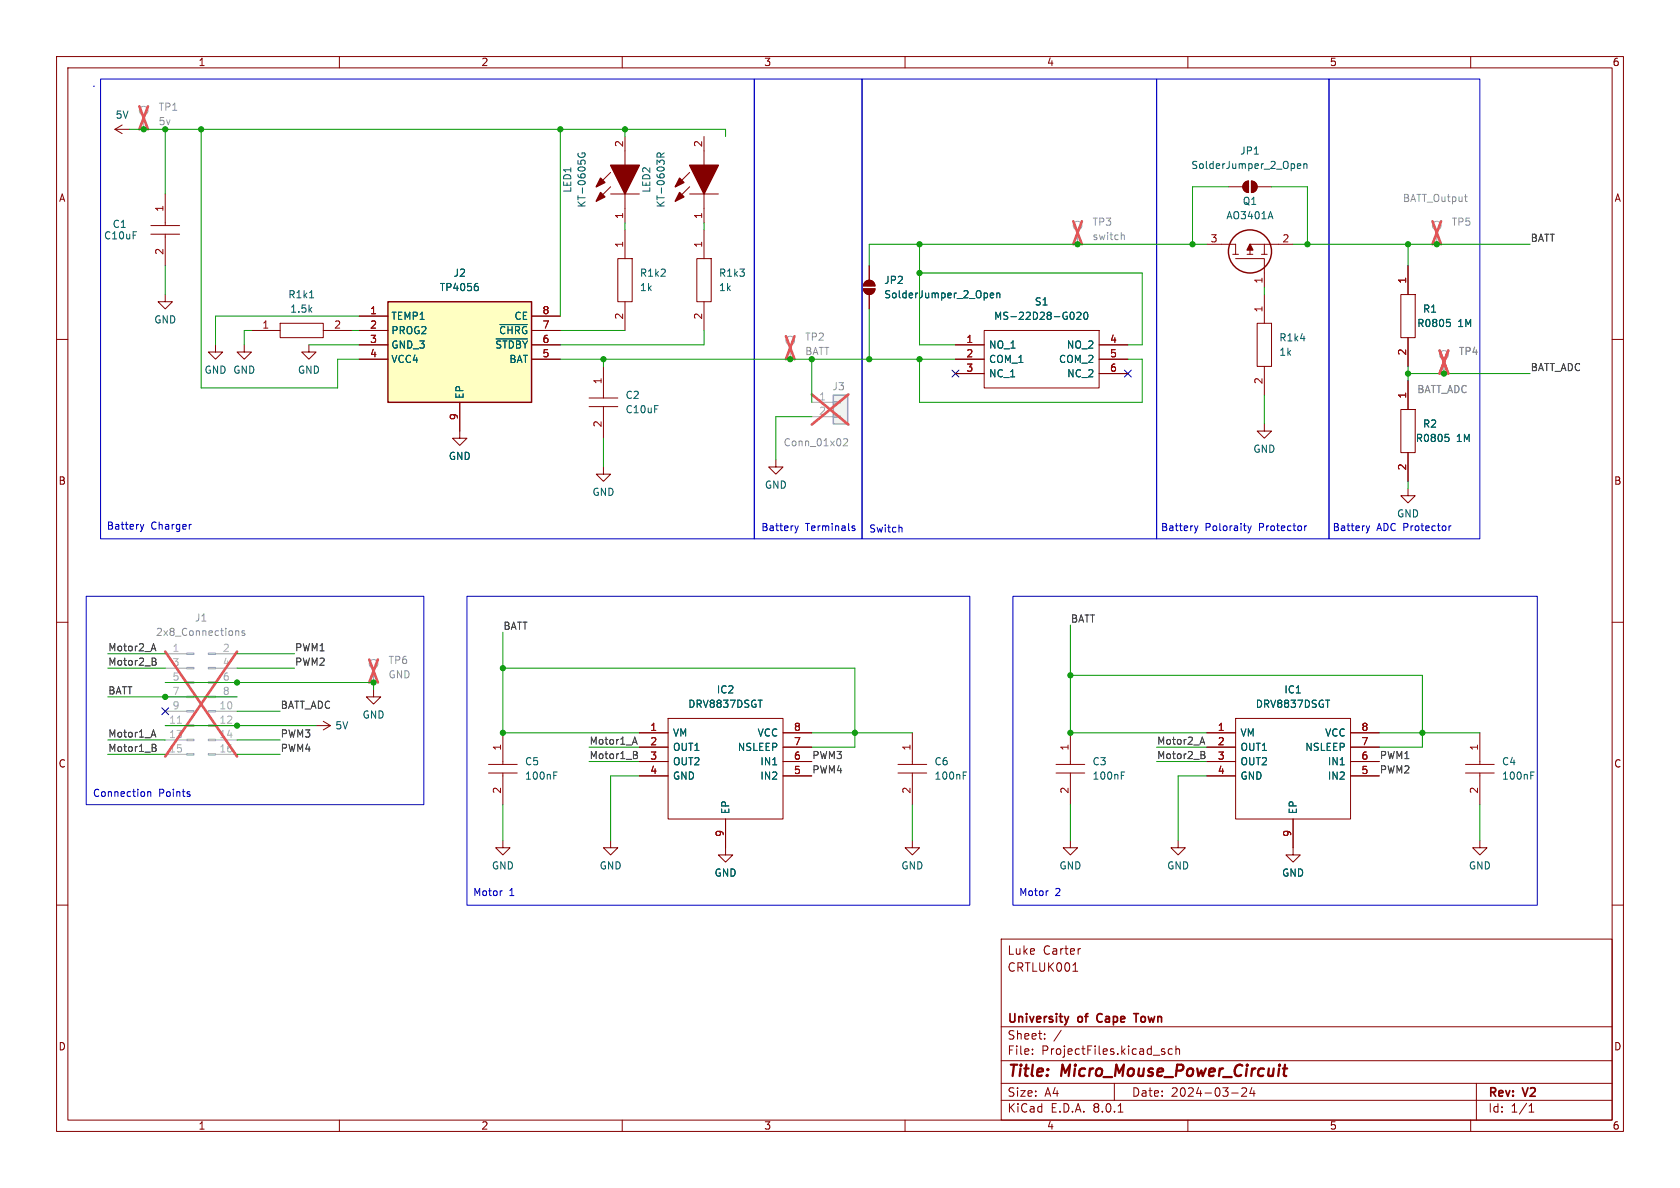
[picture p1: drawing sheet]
<svg xmlns="http://www.w3.org/2000/svg" width="297mm" height="210mm" viewBox="0 0 297 210" stroke-linecap="round" stroke-linejoin="round" font-family="sans-serif">
<g fill="none" stroke="#840000" stroke-width=".18">
<path d="M10 10h277v190h-277zM12 12h273v186h-273zM60 10v2M110 10v2M160 10v2M210 10v2M260 10v2M121.9 34.3h5.1M121.9 33l-2.5 2.6M121.9 30.5l-2.5 2.5M124.5 24.1v5.1M124.5 34.3v5.1"/>
<path d="M217.2 33h2.5M220 32.3l.7-.3v2a1.02 1.02 0 0 1-.9-.6 1.02 1.02 0 0 1 .2-1.1zM221.2 32a1.02 1.02 0 0 1 1 1 1.02 1.02 0 0 1-1 1zM222.2 33h2.6M10 60h2M123.2 45.7h2.5v7.6h-2.5zM124.5 40.6v5.1M124.5 53.3v5.1M285 60h2M38.1 61v1.2h1.3l-1.3 1.3-1.3-1.3h1.3M43.2 61v1.2h1.2l-1.2 1.3-1.3-1.3h1.3M106.7 82.6v1.2h1.2l-1.2 1.3-1.3-1.3h1.3"/>
<path d="M10 110h2M285 110h2M86.4 135.1h5M86.4 136.7h5M88.9 129.5v5.6M88.9 136.7v5.5M158.7 135.1h5.1M158.7 136.7h5.1M161.3 129.5v5.6M161.3 136.7v5.5M186.7 135.1h5.1M186.7 136.7h5.1"/>
<path d="M189.2 129.5v5.6M189.2 136.7v5.5M213.4 129.5h5M213.4 132.1h5M213.4 134.6h5M213.4 137.2h5M218.4 127h20.4v17.8h-20.4zM238.8 129.5h5M238.8 132.1h5M238.8 134.6h5M238.8 137.2h5M10 160h2"/>
<path d="M189.2 148.6v1.3h1.3l-1.3 1.2-1.2-1.2h1.2M208.3 148.6v1.3h1.2l-1.2 1.2-1.3-1.2h1.3M228.6 144.8v5.1M285 160h2M177 166h108v32h-108zM189.7 171.7h.8M190.9 167.7h.1M60 198v2M110 198v2M160 198v2M177 194.5h108M177 191.5h108"/>
<path d="M177 187.5h108M177 181.5h108M182.5 186.3v.1M182.5 185.5v.1M184.7 183.6v.1M184.7 182.8v.1M187.6 182.1l-1.3 2M197 191.5v3M197.7 196.6h.8M205.4 185.8l.5 .2 .1 .1-.1 .2-.4 .1M205.4 185.5h.5M207.2 185.5l-.4-.1-.3 .3v.4l.2 .2h.5"/>
<path d="M207.9 185.5l.2-.1 .4 .1v.9M207.9 184.9v1.5M210 198v2M217.7 193.2h1.2M219.5 192.4l.6-.1 .2 .1 .1 .3-.9 1.1h.9M221.3 192.2l-.3 1.1h.9M221.7 192.8v1M260 198v2M261 191.5v6.5M270.3 196.6h.9M270.3 195.5l.4-.4v1.5"/>
</g>
<path d="M226.8 188.9h.8M227.2 188.2l-.2 1.7v.2l.4 .1" fill="none" stroke="#840000" stroke-width=".4"/>
<path d="M188.9 179.7l-.3 1M194.1 179.4l-.2 .4 .2 .7M200.4 179.2h.9M200.8 179.2v1.5" fill="none" stroke="#840000" stroke-width=".3"/>
<path d="M116.8 27.8v-.6l-.2-.2-.3 .1-.2 .7h1.3M117.4 27l-.6 .5M229.4 29.4l.6-.2-.1-.2-.4-.1-.1 .2v.6h.5M230.5 29.1l.2-.2 .3 .1v.8M230.5 28.9v.9M97.9 137.1h.4M97.9 136.5h.6M170.3 137.1h.4M170.3 136.5h.6M198.2 137.1h.5M198.2 136.5h.6" fill="none" stroke="#006464" stroke-width=".18"/>
<g fill="#840000" stroke="#840000" stroke-width=".25">
<path d="M121.9 29.2h5.1l-2.5 5.1z"/>
<path d="M120.1 34l.8 .8-1.5 .8z"/>
<path d="M120.1 31.5l.8 .8-1.5 .7z"/>
</g>
<g fill="none" stroke="#a1a1a1" stroke-width=".18">
<path d="M190.5 40.6v2.6M254 40.6v2.6M139.7 61v2.5"/>
<circle cx="190.5" cy="39.9" r=".76"/>
<circle cx="254" cy="39.9" r=".76"/>
<circle cx="139.7" cy="60.2" r=".76"/>
</g>
<path d="M258.9 34.8h.5M259.3 35.6h.1M198.4 41.5l.4 .2v.7" fill="none" stroke="#989898" stroke-width=".18"/>
<path d="M189.7 39.1l1.6 4.1M191.3 39.1l-1.6 4.1M253.2 39.1l1.6 4.1M254.8 39.1l-1.6 4.1M138.9 59.4l1.6 4.1M140.5 59.4l-1.6 4.1" fill="none" stroke="#e65255" stroke-width=".46"/>
<g fill="#840000" stroke="#840000" stroke-width=".18">
<path d="M220 32.3l.7-.3v2a1.02 1.02 0 0 1-.9-.6 1.02 1.02 0 0 1 .2-1.1z"/>
<path d="M221.2 32a1.02 1.02 0 0 1 1 1 1.02 1.02 0 0 1-1 1z"/>
</g>
<path d="M68.6 53.3h25.4v17.8h-25.4z" fill="#ffffc2"/>
<g fill="none" stroke="#840000" stroke-width=".25">
<path d="M68.6 53.3h25.4v17.8h-25.4z"/>
<circle cx="221" cy="44.4" r="3.8"/>
</g>
<g fill="none" stroke="#840000" stroke-width=".18">
<path d="M20.3 22.9l1.3 .7M20.3 22.9h2.6M21.6 22.1l-1.3 .8M26.7 39.9h5M29.2 34.3v5.6M107.9 34.3h5.1M107.9 33l-2.5 2.6M107.9 30.5l-2.5 2.5M110.5 24.1v5.1M110.5 34.3v5.1M26.7 41.4h5M29.2 52.1v1.2h1.3l-1.3 1.3-1.3-1.3h1.3"/>
<path d="M29.2 41.4v5.6M44.4 58.4h5.1M49.5 57.2h7.6v2.5h-7.6zM57.1 58.4h5.1M63.5 55.9h5.1M63.5 58.4h5.1M94 55.9h5.1M94 58.4h5.1M109.2 45.7h2.6v7.6h-2.6zM110.5 40.6v5.1M110.5 53.3v5.1M152.7 51.1h2a1.02 1.02 0 0 1-1 1 1.02 1.02 0 0 1-1-1z"/>
<path d="M152.9 49.8a1.02 1.02 0 0 1 1.2-.2 1.02 1.02 0 0 1 .6 .9h-2zM153.7 47v2.5M153.7 52.1v2.5M174 58.4h20.3v10.2h-20.3zM213.4 43.2h5v1.8M217.9 45h1M218.4 45.7h5.1v5.1M220.5 45h1M222.2 57.2h2.6v7.6h-2.6zM223 45h1M223.5 43.2v1.8M223.5 52.1v5.1"/>
<path d="M228.6 43.2h-7.6v1.8M247.6 52.1h2.6v7.6h-2.6zM248.9 47v5.1M248.9 59.7v5.1M54.6 61v1.2h1.3l-1.3 1.3-1.3-1.3h1.3M63.5 61h5.1M63.5 63.5h5.1M81.3 71.1v6.4h1.2l-1.2 1.2-1.3-1.2h1.3M94 61h5.1M94 63.5h5.1M104.1 70.4h5.1M104.1 71.9h5.1"/>
<path d="M106.7 64.8v5.6M106.7 71.9v5.6M168.9 61h5.1M168.9 63.5h5.1M168.9 66h5.1M194.3 61h5.1M194.3 63.5h5.1M194.3 66h5.1M223.5 74.9v1.3h1.3l-1.3 1.3-1.3-1.3h1.3M223.5 64.8v5.1M247.6 72.4h2.6v7.6h-2.6zM248.9 67.3v5.1"/>
<path d="M137.2 81.3v1.3h1.2l-1.2 1.2-1.3-1.2h1.3M248.9 86.4v1.2h1.3l-1.3 1.3-1.3-1.3h1.3M248.9 80v5.1M113 129.5h5.1M113 132.1h5.1M113 134.6h5.1M113 137.2h5.1M118.1 127h20.3v17.8h-20.3zM138.4 129.5h5.1M138.4 132.1h5.1M138.4 134.6h5.1M138.4 137.2h5.1"/>
<path d="M259.1 135.1h5.1M259.1 136.7h5.1M261.6 129.5v5.6M261.6 136.7v5.5M128.3 144.8v5.1M228.6 149.9v1.2h1.3l-1.3 1.3-1.3-1.3h1.3M261.6 148.6v1.3h1.3l-1.3 1.2-1.3-1.2h1.3"/>
</g>
<g fill="none" stroke="#006464" stroke-width=".18">
<path d="M102.2 27.1a.59 .59 0 0 0 .6 .7 .59 .59 0 0 0 .6-.7l-.5-.1v.3M224.6 37.4l.4 1.3M54.7 52.6h.8M84.2 50.1h.3M84.3 50.6l.3 .2v.3l-.3 .3M87.7 59.9h5.5M88.4 57.4h4.8M175.1 52.2l.6-.1-.1-.2-.4-.1-.1 .2v.6h.5M176.2 51.9l.2-.1 .3 .1 .1 .7M176.2 51.8v.8M189.5 55.2a.68 .68 0 0 1 .4 .6 .68 .68 0 0 1-.4 .7M190.4 55.3l.5-.1 .2 .4-.8 .9h.8"/>
<path d="M191.7 55.3l.2-.1a.68 .68 0 0 1 .4 .6 .68 .68 0 0 1-.4 .7l-.2-.2-.1-.3zM255.8 56.5h.6M256.2 56.9l.2 .3v.3l-.2 .2M255.5 76.8h.6M255.9 77.3l.3 .2v.3l-.3 .2M270.6 137.1h.4M270.6 136.5h.6"/>
</g>
<g fill="#840000" stroke="#840000" stroke-width=".25">
<path d="M221 43.2l.5 1h-1z"/>
<path d="M107.9 29.2h5.1l-2.5 5.1z"/>
<path d="M106.2 34l.7 .8-1.5 .8z"/>
<path d="M106.2 31.5l.7 .8-1.5 .7z"/>
</g>
<g fill="#840000" stroke="#840000" stroke-width=".18">
<path d="M152.9 49.8a1.02 1.02 0 0 1 1.2-.2 1.02 1.02 0 0 1 .6 .9h-2z"/>
<path d="M152.7 51.1h2a1.02 1.02 0 0 1-1 1 1.02 1.02 0 0 1-1-1z"/>
</g>
<g fill="none" stroke="#a1a1a1" stroke-width=".18">
<path d="M25.4 20.3v2.6M255.3 63.5v2.5"/>
<circle cx="25.4" cy="19.6" r=".76"/>
<circle cx="255.3" cy="62.7" r=".76"/>
</g>
<path d="M24.6 18.8l1.6 4.1M26.2 18.8l-1.6 4.1M254.5 62l1.5 4M256 62l-1.5 4" fill="none" stroke="#e65255" stroke-width=".46"/>
<path d="M147.3 69.9h2.6v5h-2.6z" fill="#f0f0f0"/>
<g fill="none" stroke="#a1a1a1" stroke-width=".18">
<path d="M143.5 71.1h3.8M143.5 73.7h3.8M147.3 73.5h1.3v.3h-1.3zM147.3 71h1.3v.2h-1.3zM255.3 63.5v2.5M29.2 115.6h3.8M29.2 118.1h3.8M33 118h1.3v.2h-1.3zM33 115.4h1.3v.3h-1.3zM36.8 118h1.3v.2h-1.3zM36.8 115.4h1.3v.3h-1.3zM38.1 115.6h3.8"/>
<path d="M38.1 118.1h3.8M66 118.1v2.6M29.2 125.7h3.8M29.2 128.3h3.8M29.2 130.8h3.8M29.2 133.4h3.8M29.2 120.7h3.8M29.2 123.2h3.8M33 133.2h1.3v.3h-1.3zM33 130.7h1.3v.2h-1.3zM33 128.1h1.3v.3h-1.3zM33 125.6h1.3v.3h-1.3z"/>
<path d="M33 123.1h1.3v.2h-1.3zM33 120.5h1.3v.3h-1.3zM36.8 133.2h1.3v.3h-1.3zM36.8 130.7h1.3v.2h-1.3zM36.8 128.1h1.3v.3h-1.3zM36.8 125.6h1.3v.3h-1.3zM36.8 123.1h1.3v.2h-1.3zM36.8 120.5h1.3v.3h-1.3zM38.1 125.7h3.8M38.1 128.3h3.8M38.1 130.8h3.8M38.1 133.4h3.8"/>
<path d="M38.1 120.7h3.8M38.1 123.2h3.8"/>
<circle cx="66" cy="117.3" r=".76"/>
</g>
<path d="M147.3 69.9h2.6v5h-2.6z" fill="none" stroke="#a1a1a1" stroke-width=".25"/>
<path d="M149.1 77.7l.5-.2 .3 .4-.8 .9h.8M41.7 111.6l.1-.1 .4 .1v.7M43.2 111.6l-.3-.1-.1 .2v.2l.4 .1v.3h-.4" fill="none" stroke="#989898" stroke-width=".18"/>
<path d="M143.5 69.7l6.5 5.4M150 69.7l-6.5 5.4M254.5 62l1.5 4M256 62l-1.5 4M29.2 115.2l12.7 18.5M41.9 115.2l-12.7 18.5M65.3 116.6l1.5 4.1M66.8 116.6l-1.5 4.1" fill="none" stroke="#e65255" stroke-width=".46"/>
<g fill="none" stroke="#840000" stroke-width=".18">
<path d="M63.5 55.9h5.1M63.5 58.4h5.1M94 55.9h5.1M94 58.4h5.1M153.7 47v2.5M153.7 52.1v2.5M248.9 47v5.1M248.9 59.7v5.1M63.5 61h5.1M63.5 63.5h5.1M81.3 71.1v5.1M94 61h5.1"/>
<path d="M94 63.5h5.1M168.9 61h5.1M168.9 63.5h5.1M168.9 66h5.1M194.3 61h5.1M194.3 63.5h5.1M194.3 66h5.1M248.9 67.3v5.1M248.9 80v5.1M55.9 128.3h2.5M57.1 127.5l1.3 .8M58.4 128.3l-1.3 .7"/>
<path d="M66 121.9v1.3h1.3l-1.3 1.3-1.2-1.3h1.2M113 129.5h5.1M113 132.1h5.1M113 134.6h5.1M113 137.2h5.1M138.4 129.5h5.1M138.4 132.1h5.1M138.4 134.6h5.1M138.4 137.2h5.1M213.4 129.5h5M213.4 132.1h5M213.4 134.6h5"/>
<path d="M213.4 137.2h5M238.8 129.5h5M238.8 132.1h5M238.8 134.6h5M238.8 137.2h5M88.9 148.6v1.3h1.3l-1.3 1.2-1.3-1.2h1.3M107.9 148.6v1.3h1.3l-1.3 1.2-1.2-1.2h1.2M128.3 144.8v6.3h1.2l-1.2 1.3-1.3-1.3h1.3M161.3 148.6v1.3h1.3l-1.3 1.2-1.3-1.2h1.3M228.6 144.8v5.1"/>
</g>
<path d="M31.4 127.9h.7" fill="none" stroke="#aaa" stroke-width=".18"/>
<g fill="none" stroke="#0f0f0f" stroke-width=".18">
<path d="M26.8 114.7h.6M26.9 116.3l.6 .1 .1 .3-.3 .2M26.9 116.9h.4M27.1 113.8l.5 1.3M27.3 116.9l.3 .3v.3l-.7 .1M26.8 129.9h.6M26.9 131.6l.6 .1 .1 .2-.3 .3M26.9 132.2h.4M27.1 129l.5 1.3M27.3 132.2l.3 .2v.3l-.7 .1M111.9 131.2h.6M112 132.8l.6 .2v.2l-.2 .2"/>
<path d="M112 133.4h.4M112.2 130.3l.4 1.3M112.4 133.4l.3 .3-.1 .3-.6 .1M212.3 131.2h.6M212.3 132.8l.6 .2 .1 .2-.3 .2M212.3 133.4h.4M212.6 130.3l.4 1.3M212.7 133.4l.3 .3v.3l-.7 .1"/>
</g>
<g fill="none" stroke="#0000c2" stroke-width=".18">
<path d="M16.5 15.2h.1M17.8 14h115.5v81.3h-115.5zM133.3 14h19.1v81.3h-19.1zM152.4 14h52.1v81.3h-52.1zM204.5 14h30.4v81.3h-30.4zM234.9 14h26.7v81.3h-26.7zM24.8 92.7l.3 .8M25.1 93.5l-.2 .4M25.4 92.7l-.3 .8M33.8 92.7l-.2 .1M140.5 93l.3 .8M140.8 93.8l-.2 .4"/>
<path d="M141.1 93l-.3 .8M150.7 93h.4M150.7 93.3l.4 .1 .1 .2-.2 .2-.4-.1M159.1 93.2l.4 .2v.7M211.2 93l.3 .8M211.5 93.8l-.2 .4M211.8 93l-.3 .8M220.6 93l.3 .8M220.9 93.8l-.3 .4M221.2 93l-.3 .8M230.6 93v.8M231 93l-.4 .2"/>
<path d="M241.5 93l.3 .8M241.8 93.8l-.1 .4M242.1 93l-.3 .8M256.2 93v.8M256.5 93l-.3 .2M15.2 105.4h59.7v36.8h-59.7zM82.5 105.4h88.9v54.6h-88.9zM179.1 105.4h92.7v54.6h-92.7zM26.1 139.9v.9M33.4 139.9l.2 .1M26.1 140.1l.2-.2 .3 .1 .1 .8M33.4 140.4l.2 .1-.2 .3"/>
<path d="M88.7 157.5h.1M185.2 157.5h.1"/>
</g>
<g fill="none" stroke="#009600" stroke-width=".18">
<path d="M22.9 22.9h105.4v1.2M29.2 22.9v11.4M35.6 22.9v45.7h24.1v-5.1h3.8M99.1 22.9v33M110.5 22.9v1.2M110.5 39.4v1.2M124.5 39.4v1.2M217.2 33h-6.4v10.2M224.8 33h6.3v10.2M29.2 47v5.1M44.4 58.4h-1.2v2.6M62.2 58.4h1.3"/>
<path d="M63.5 55.9h-25.4v5.1M99.1 58.4h11.4M124.5 58.4v2.6h-25.4M153.7 54.6v8.9M162.6 48.3h39.3v12.7h-2.5M162.6 43.2v17.8h6.3M213.4 43.2h-59.7v3.8M223.5 50.8v1.3M228.6 43.2h41.9M248.9 43.2v3.8M54.6 61h8.9M99.1 63.5h69.8"/>
<path d="M106.7 63.5v1.3M106.7 77.5v5.1M143.5 73.7h-6.3v7.6M143.5 63.5v7.6M162.6 63.5v7.6h39.3v-7.6h-2.5M223.5 69.9v5M248.9 64.8v2.5M248.9 66h21.6M248.9 85.1v1.3M19 118.1h10.2M19 115.6h10.2M41.9 118.1h10.2"/>
<path d="M41.9 115.6h10.2M88.9 111.8v17.7h24.1M88.9 118.1h62.2v14h-7.6M189.2 110.5v19h24.2M189.2 119.4h62.3v12.7h-7.7M19 123.2h22.9M19 130.8h10.2M19 133.4h10.2M29.2 120.7h36.8v1.2M29.2 128.3h26.7M41.9 130.8h7.6M41.9 133.4h7.6"/>
<path d="M41.9 125.7h7.6M104.1 132.1h8.9M104.1 134.6h8.9M113 137.2h-5.1v11.4M143.5 129.5h17.8M204.5 132.1h8.9M204.5 134.6h8.9M213.4 137.2h-5.1v11.4M243.8 129.5h17.8M88.9 142.2v6.4M161.3 142.2v6.4M189.2 142.2v6.4"/>
<path d="M261.6 142.2v6.4"/>
</g>
<path d="M168.3 65.4l1.2 1.2M169.5 65.4l-1.2 1.2M198.8 65.4l1.2 1.2M200 65.4l-1.2 1.2M28.6 125.1l1.2 1.2M29.8 125.1l-1.2 1.2" fill="none" stroke="#000084" stroke-width=".18"/>
<g fill="none" stroke="#006464" stroke-width=".18">
<path d="M84.2 50.1h.3M84.3 50.6l.3 .2v.3l-.3 .3M87.7 59.9h5.5M88.4 57.4h4.8M175.1 52.2l.6-.1-.1-.2-.4-.1-.1 .2v.6h.5M176.2 51.9l.2-.1 .3 .1 .1 .7M176.2 51.8v.8M189.5 55.2a.68 .68 0 0 1 .4 .6 .68 .68 0 0 1-.4 .7M190.4 55.3l.5-.1 .2 .4-.8 .9h.8M191.7 55.3l.2-.1a.68 .68 0 0 1 .4 .6 .68 .68 0 0 1-.4 .7l-.2-.2-.1-.3zM255.8 56.5h.6M256.2 56.9l.2 .3v.3l-.2 .2"/>
<path d="M255.5 76.8h.6M255.9 77.3l.3 .2v.3l-.3 .2"/>
</g>
<g fill="#009600" stroke="#009600" stroke-width=".18">
<circle cx="153.7" cy="63.5" r=".46"/>
<circle cx="162.6" cy="63.5" r=".46"/>
<circle cx="162.6" cy="43.2" r=".46"/>
<circle cx="190.5" cy="43.2" r=".46"/>
<circle cx="162.6" cy="48.3" r=".46"/>
<circle cx="189.2" cy="119.4" r=".46"/>
<circle cx="189.2" cy="129.5" r=".46"/>
<circle cx="110.5" cy="22.9" r=".46"/>
<circle cx="29.2" cy="22.9" r=".46"/>
<circle cx="25.4" cy="22.9" r=".46"/>
<circle cx="35.6" cy="22.9" r=".46"/>
<circle cx="99.1" cy="22.9" r=".46"/>
<circle cx="66" cy="120.7" r=".46"/>
<circle cx="41.9" cy="128.3" r=".46"/>
<circle cx="88.9" cy="118.1" r=".46"/>
<circle cx="88.9" cy="129.5" r=".46"/>
<circle cx="254" cy="43.2" r=".46"/>
<circle cx="251.5" cy="129.5" r=".46"/>
<circle cx="255.3" cy="66" r=".46"/>
<circle cx="248.9" cy="66" r=".46"/>
<circle cx="231.1" cy="43.2" r=".46"/>
<circle cx="210.8" cy="43.2" r=".46"/>
<circle cx="248.9" cy="43.2" r=".46"/>
<circle cx="29.2" cy="123.2" r=".46"/>
<circle cx="41.9" cy="120.7" r=".46"/>
<circle cx="151.1" cy="129.5" r=".46"/>
<circle cx="106.7" cy="63.5" r=".46"/>
<circle cx="139.7" cy="63.5" r=".46"/>
<circle cx="143.5" cy="63.5" r=".46"/>
</g>
<g font-size="2.8" fill="#840000">
<text x="178" y="190.9">Title:</text>
<text x="187.7" y="190.9">Micro_Mouse_Power_Circuit</text>
</g>
<g font-size="2.1" fill="#840000">
<text x="178" y="172">CRTLUK001</text>
<text x="178" y="169">Luke</text>
<text x="184.4" y="169">Carter</text>
<text x="178" y="184">Sheet:</text>
<text x="178" y="181.2">University</text>
<text x="190.7" y="181.2">of</text>
<text x="194.6" y="181.2">Cape</text>
<text x="201.9" y="181.2">Town</text>
<text x="178" y="186.7">File:</text>
<text x="184.1" y="186.7">ProjectFiles.kicad_sch</text>
<text x="178" y="196.9">KiCad</text>
<text x="178" y="194.1">Size:</text>
<text x="184.7" y="194.1">A4</text>
<text x="185.7" y="196.9">E.D.A.</text>
<text x="193.3" y="196.9">8.0.1</text>
<text x="200" y="194.1">Date:</text>
<text x="207" y="194.1">2024-03-24</text>
<text x="263" y="194.3">Rev:</text>
<text x="263" y="196.9">Id:</text>
<text x="267.1" y="196.9">1/1</text>
<text x="269.4" y="194.3">V2</text>
</g>
<g font-size="1.8" fill="#840000">
<text x="35" y="11.9">1</text>
<text x="85" y="11.9">2</text>
<text x="135" y="11.9">3</text>
<text x="185" y="11.9">4</text>
<text x="235" y="11.9">5</text>
<text x="285" y="11.9">6</text>
<text x="10.3" y="35.9">A</text>
<text x="285.3" y="35.9">A</text>
<text x="10.3" y="85.9">B</text>
<text x="285.3" y="85.9">B</text>
<text x="10.3" y="135.9">C</text>
<text x="285.3" y="135.9">C</text>
<text x="10.3" y="185.9">D</text>
<text x="285.3" y="185.9">D</text>
<text x="35" y="199.9">1</text>
<text x="85" y="199.9">2</text>
<text x="135" y="199.9">3</text>
<text x="185" y="199.9">4</text>
<text x="235" y="199.9">5</text>
<text x="285" y="199.9">6</text>
</g>
<g font-size="1.8" fill="#006464">
<text x="20.3" y="21.2">5V</text>
<text x="219.2" y="27.5">JP1</text>
<text x="101.2" y="34.2" transform="rotate(-90 101.2 34.2)">LED1</text>
<text x="115.2" y="34.2" transform="rotate(-90 115.2 34.2)">LED2</text>
<text x="210.5" y="30.1">SolderJumper_2_Open</text>
<text x="19.8" y="40.5">C1</text>
<text x="103.7" y="36.8" transform="rotate(-90 103.7 36.8)">KT-0605G</text>
<text x="117.7" y="36.8" transform="rotate(-90 117.7 36.8)">KT-0603R</text>
<text x="216.7" y="39">AO3401A</text>
<text x="219.6" y="36.4">Q1</text>
<text x="18.3" y="42.5">C10uF</text>
<text x="50.9" y="52.9">R1k1</text>
<text x="77.6" y="51.7">TP4056</text>
<text x="80.1" y="49.1">J2</text>
<text x="113" y="49.1">R1k2</text>
<text x="113" y="51.7">1k</text>
<text x="127" y="49.1">R1k3</text>
<text x="127" y="51.7">1k</text>
<text x="156.2" y="50.4">JP2</text>
<text x="156.2" y="52.9">SolderJumper_2_Open</text>
<text x="27.2" y="57.4">GND</text>
<text x="51.2" y="55.5">1.5k</text>
<text x="69.1" y="56.7">TEMP1</text>
<text x="69.1" y="59.3">PROG2</text>
<text x="88.1" y="59.3">~{CHRG}</text>
<text x="90.8" y="56.7">CE</text>
<text x="175.6" y="56.7">MS-22D28-G020</text>
<text x="182.8" y="54.2">S1</text>
<text x="250.5" y="58">R0805</text>
<text x="251.5" y="55.5">R1</text>
<text x="257.7" y="58">1M</text>
<text x="69.1" y="61.8">GND_3</text>
<text x="69.1" y="64.4">VCC4</text>
<text x="87.5" y="61.8">~{STDBY}</text>
<text x="89.9" y="64.4">BAT</text>
<text x="174.8" y="61.8">NO_1</text>
<text x="174.8" y="64.4">COM_1</text>
<text x="187.1" y="64.4">COM_2</text>
<text x="188.5" y="61.8">NO_2</text>
<text x="226.1" y="60.6">R1k4</text>
<text x="226.1" y="63.1">1k</text>
<text x="36.1" y="66.3">GND GND</text>
<text x="52.6" y="66.3">GND</text>
<text x="82.1" y="70.6" transform="rotate(-90 82.1 70.6)">EP</text>
<text x="110.5" y="70.7">C2</text>
<text x="174.8" y="66.9">NC_1</text>
<text x="188.6" y="66.9">NC_2</text>
<text x="110.5" y="73.3">C10uF</text>
<text x="251.5" y="75.8">R2</text>
<text x="79.2" y="81.5">GND</text>
<text x="221.5" y="80.2">GND</text>
<text x="250.2" y="78.3">R0805</text>
<text x="257.5" y="78.3">1M</text>
<text x="104.6" y="87.9">GND</text>
<text x="135.1" y="86.6">GND</text>
<text x="246.9" y="91.7">GND</text>
<text x="121.6" y="125.3">DRV8837DSGT</text>
<text x="126.6" y="122.8">IC2</text>
<text x="221.9" y="125.3">DRV8837DSGT</text>
<text x="227" y="122.8">IC1</text>
<text x="59.2" y="129.1">5V</text>
<text x="64" y="127.2">GND</text>
<text x="118.9" y="130.4">VM</text>
<text x="133.8" y="130.4">VCC</text>
<text x="219.2" y="130.4">VM</text>
<text x="234.2" y="130.4">VCC</text>
<text x="92.7" y="135.5">C5</text>
<text x="118.9" y="132.9">OUT1</text>
<text x="118.9" y="135.5">OUT2</text>
<text x="130.3" y="132.9">NSLEEP</text>
<text x="134.3" y="135.5">IN1</text>
<text x="165.1" y="135.5">C6</text>
<text x="193" y="135.5">C3</text>
<text x="219.2" y="132.9">OUT1</text>
<text x="219.2" y="135.5">OUT2</text>
<text x="230.7" y="132.9">NSLEEP</text>
<text x="234.7" y="135.5">IN1</text>
<text x="265.4" y="135.5">C4</text>
<text x="92.7" y="138">100nF</text>
<text x="118.9" y="138">GND</text>
<text x="134.3" y="138">IN2</text>
<text x="165.1" y="138">100nF</text>
<text x="193" y="138">100nF</text>
<text x="219.2" y="138">GND</text>
<text x="234.7" y="138">IN2</text>
<text x="265.4" y="138">100nF</text>
<text x="129.1" y="144" transform="rotate(-90 129.1 144)">EP</text>
<text x="229.5" y="144" transform="rotate(-90 229.5 144)">EP</text>
<text x="86.9" y="153.9">GND</text>
<text x="105.9" y="153.9">GND</text>
<text x="126.2" y="155.2">GND</text>
<text x="159.3" y="153.9">GND</text>
<text x="187.2" y="153.9">GND</text>
<text x="206.2" y="153.9">GND</text>
<text x="226.6" y="155.2">GND</text>
<text x="259.6" y="153.9">GND</text>
</g>
<g font-size="1.8" fill="#989898">
<text x="27.9" y="19.8">TP1</text>
<text x="27.9" y="22.3">5v</text>
<text x="247.9" y="35.9">BATT_Output</text>
<text x="193" y="40.1">TP3</text>
<text x="256.6" y="40.1">TP5</text>
<text x="193" y="42.6">switch</text>
<text x="142.2" y="60.4">TP2</text>
<text x="142.2" y="63">BATT</text>
<text x="257.8" y="63">TP4</text>
<text x="147.1" y="69.2">J3</text>
<text x="250.5" y="69.7">BATT_ADC</text>
<text x="138.4" y="79.1">Conn_01x02</text>
<text x="27.5" y="112.6">2x8_Connections</text>
<text x="34.4" y="110.1">J1</text>
<text x="68.6" y="117.6">TP6</text>
<text x="68.6" y="120.1">GND</text>
</g>
<g font-size="1.8" fill="#a90000">
<text x="110.2" y="26.1" transform="rotate(-90 110.2 26.1)">2</text>
<text x="124.2" y="26.1" transform="rotate(-90 124.2 26.1)">2</text>
<text x="29" y="37.5" transform="rotate(-90 29 37.5)">1</text>
<text x="110.2" y="38.8" transform="rotate(-90 110.2 38.8)">1</text>
<text x="124.2" y="38.8" transform="rotate(-90 124.2 38.8)">1</text>
<text x="29" y="45.2" transform="rotate(-90 29 45.2)">2</text>
<text x="110.2" y="43.9" transform="rotate(-90 110.2 43.9)">1</text>
<text x="124.2" y="43.9" transform="rotate(-90 124.2 43.9)">1</text>
<text x="213.9" y="42.9">3</text>
<text x="226.6" y="42.9">2</text>
<text x="223.3" y="50.2" transform="rotate(-90 223.3 50.2)">1</text>
<text x="248.7" y="50.2" transform="rotate(-90 248.7 50.2)">1</text>
<text x="46.3" y="58.2">1</text>
<text x="59" y="58.2">2</text>
<text x="65.3" y="55.6">1</text>
<text x="65.3" y="58.2">2</text>
<text x="95.8" y="58.2">7</text>
<text x="95.8" y="55.6">8</text>
<text x="110.2" y="56.6" transform="rotate(-90 110.2 56.6)">2</text>
<text x="124.2" y="56.6" transform="rotate(-90 124.2 56.6)">2</text>
<text x="223.3" y="55.3" transform="rotate(-90 223.3 55.3)">1</text>
<text x="65.3" y="60.7">3</text>
<text x="65.3" y="63.2">4</text>
<text x="95.8" y="63.2">5</text>
<text x="95.8" y="60.7">6</text>
<text x="170.7" y="60.7">1</text>
<text x="170.7" y="63.2">2</text>
<text x="170.7" y="65.8">3</text>
<text x="196.1" y="60.7">4</text>
<text x="196.1" y="63.2">5</text>
<text x="196.1" y="65.8">6</text>
<text x="248.7" y="62.9" transform="rotate(-90 248.7 62.9)">2</text>
<text x="106.4" y="68" transform="rotate(-90 106.4 68)">1</text>
<text x="223.3" y="68" transform="rotate(-90 223.3 68)">2</text>
<text x="248.7" y="70.6" transform="rotate(-90 248.7 70.6)">1</text>
<text x="81" y="74.4" transform="rotate(-90 81 74.4)">9</text>
<text x="106.4" y="75.6" transform="rotate(-90 106.4 75.6)">2</text>
<text x="248.7" y="83.3" transform="rotate(-90 248.7 83.3)">2</text>
<text x="114.9" y="129.3">1</text>
<text x="114.9" y="131.8">2</text>
<text x="140.3" y="131.8">7</text>
<text x="140.3" y="129.3">8</text>
<text x="215.2" y="129.3">1</text>
<text x="215.2" y="131.8">2</text>
<text x="240.6" y="131.8">7</text>
<text x="240.6" y="129.3">8</text>
<text x="88.6" y="132.8" transform="rotate(-90 88.6 132.8)">1</text>
<text x="114.9" y="134.4">3</text>
<text x="114.9" y="136.9">4</text>
<text x="140.3" y="136.9">5</text>
<text x="140.3" y="134.4">6</text>
<text x="161" y="132.8" transform="rotate(-90 161 132.8)">1</text>
<text x="189" y="132.8" transform="rotate(-90 189 132.8)">1</text>
<text x="215.2" y="134.4">3</text>
<text x="215.2" y="136.9">4</text>
<text x="240.6" y="136.9">5</text>
<text x="240.6" y="134.4">6</text>
<text x="261.4" y="132.8" transform="rotate(-90 261.4 132.8)">1</text>
<text x="88.6" y="140.4" transform="rotate(-90 88.6 140.4)">2</text>
<text x="161" y="140.4" transform="rotate(-90 161 140.4)">2</text>
<text x="189" y="140.4" transform="rotate(-90 189 140.4)">2</text>
<text x="261.4" y="140.4" transform="rotate(-90 261.4 140.4)">2</text>
<text x="128" y="148" transform="rotate(-90 128 148)">9</text>
<text x="228.3" y="148" transform="rotate(-90 228.3 148)">9</text>
</g>
<g font-size="1.8" fill="#0f0f0f">
<text x="270.5" y="42.8">BATT</text>
<text x="270.5" y="65.7">BATT_ADC</text>
<text x="88.9" y="111.4">BATT</text>
<text x="189.2" y="110.1">BATT</text>
<text x="19" y="117.8">Motor2_B</text>
<text x="19" y="115.2">Motor2_A</text>
<text x="52.1" y="117.8">PWM2</text>
<text x="52.1" y="115.2">PWM1</text>
<text x="19" y="122.8">BATT</text>
<text x="49.5" y="125.4">BATT_ADC</text>
<text x="19" y="130.5">Motor1_A</text>
<text x="49.5" y="130.5">PWM3</text>
<text x="104.1" y="131.7">Motor1_A</text>
<text x="204.5" y="131.7">Motor2_A</text>
<text x="19" y="133">Motor1_B</text>
<text x="49.5" y="133">PWM4</text>
<text x="104.1" y="134.3">Motor1_B</text>
<text x="143.5" y="136.8">PWM4</text>
<text x="143.5" y="134.3">PWM3</text>
<text x="204.5" y="134.3">Motor2_B</text>
<text x="243.8" y="134.3">PWM1</text>
<text x="243.8" y="136.8">PWM2</text>
</g>
<g font-size="1.8" fill="#aaa">
<text x="144.7" y="70.9">1</text>
<text x="144.7" y="73.4">2</text>
<text x="30.4" y="115.3">1</text>
<text x="30.4" y="117.9">3</text>
<text x="39.3" y="115.3">2</text>
<text x="39.3" y="117.9">4</text>
<text x="30.4" y="120.4">5</text>
<text x="30.4" y="122.9">7</text>
<text x="30.4" y="125.5">9</text>
<text x="38.7" y="125.5">10</text>
<text x="39.3" y="120.4">6</text>
<text x="39.3" y="122.9">8</text>
<text x="29.8" y="128">11</text>
<text x="29.8" y="130.6">13</text>
<text x="38.7" y="128">12</text>
<text x="38.7" y="130.6">14</text>
<text x="29.8" y="133.1">15</text>
<text x="38.7" y="133.1">16</text>
</g>
<g font-size="1.8" fill="#0000c2">
<text x="18.8" y="93.8">Battery</text>
<text x="26.7" y="93.8">Charger</text>
<text x="134.5" y="94.1">Battery</text>
<text x="142.4" y="94.1">Terminals</text>
<text x="153.6" y="94.3">Switch</text>
<text x="205.1" y="94.1">Battery</text>
<text x="213" y="94.1">Poloraity</text>
<text x="222.7" y="94.1">Protector</text>
<text x="235.5" y="94.1">Battery</text>
<text x="243.4" y="94.1">ADC Protector</text>
<text x="16.3" y="141.1">Connection</text>
<text x="28" y="141.1">Points</text>
<text x="83.6" y="158.6">Motor</text>
<text x="90" y="158.6">1</text>
<text x="180.1" y="158.6">Motor</text>
<text x="186.5" y="158.6">2</text>
</g>
</svg>
